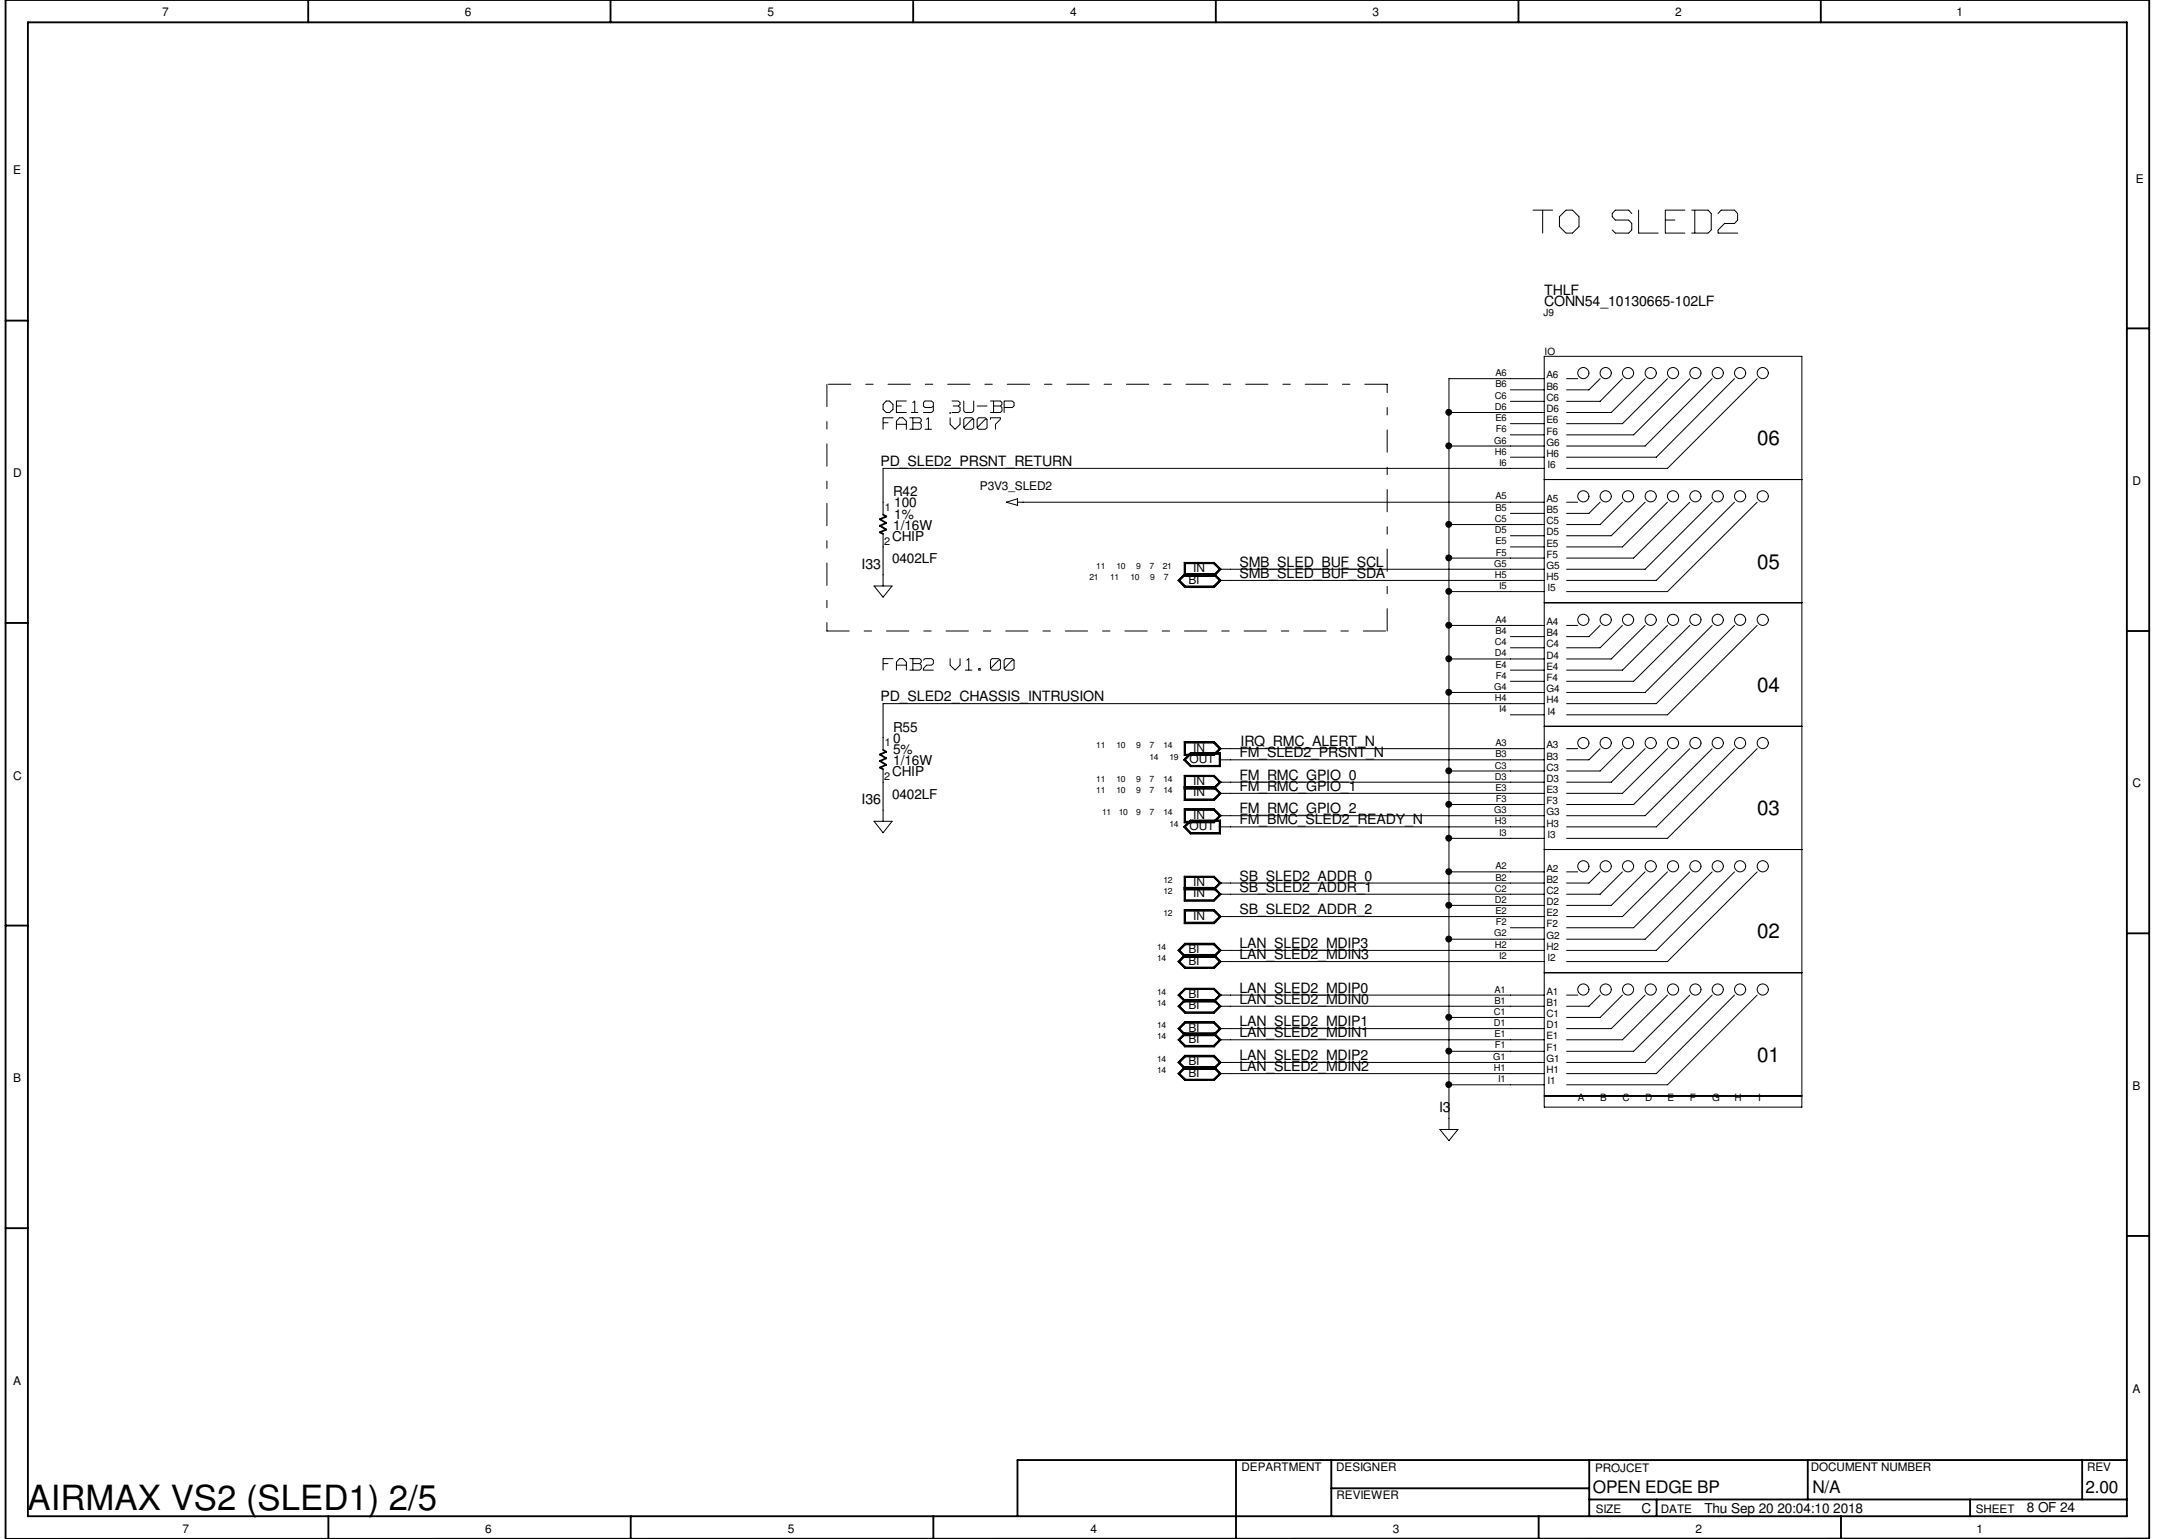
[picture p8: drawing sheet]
<svg xmlns="http://www.w3.org/2000/svg" width="297mm" height="210mm" viewBox="0 0 297 210" stroke-linecap="round" stroke-linejoin="round" font-family="sans-serif">
<g fill="none" stroke="#000" stroke-width=".25">
<path d="M3.8 3h286.3v203.8h-286.3zM42 0v3M83.3 0v3M124.5 0v3M165.8 0v3M207.1 0v3M248.3 0v3M.8 43.7h3M290.1 44.8h3M120.4 70.2l.5 .2-.9 .4 .9 .5-.9 .4 .9 .5-.9 .4 .4 .2M.8 85h3M290.1 86.1h3"/>
<path d="M120.4 102.3l.5 .2-.9 .4 .9 .5-.9 .4 .9 .5-.9 .4 .4 .2M.8 126.2h3M290.1 127.3h3M.8 167.5h3M290.1 168.6h3M168.6 199.2v10.6M181.6 199.1v7.7M216.7 199.1v7.7M246.5 199.1v5.4M284 199.1v5.4M290.1 199.1h-151.3v7.7M.8 209.8v-209.8h292.3v209.8l-292.3 .1"/>
<path d="M44.8 206.8v3M86 206.8v3M127.3 206.8v3M181.6 203h35.1M209.8 206.8v3M216.7 204.5h73.4M225.9 204.5v2.3M251.1 206.8v3M268.7 204.5v2.3"/>
</g>
<path d="M112.8 52.4v33.7M189.2 52.4h-76.4M112.8 86.1h76.4M189.2 86.1v-33.7" fill="none" stroke="#000" stroke-width=".14" stroke-dasharray="3 2 1 2"/>
<g fill="none" stroke="#000" stroke-width=".14">
<path d="M209.1 28.7h2.6M210.4 28.7v3.1M212.7 30.9l.9 .9M212.7 29.6v1.3M213.6 28.7l-.9 .8M213.6 28.7h.8M213.6 31.8h.8M214.5 28.7l.8 .8M215.3 29.6v1.3M215.3 30.9l-.8 .9M219.9 29.1v.4M219.9 29.5l.4 .5"/>
<path d="M219.9 31.4l.4 .4M220.3 28.7l-.4 .4M220.3 28.7h1.8M220.3 31.8h1.8M220.3 30h1.8M222.1 28.7l.4 .4M222.1 30l.4 .5M222.5 30.5v.8M222.5 31.4l-.4 .4M223.5 28.7v3.1M223.5 31.8h2.6M227.1 28.7h2.7"/>
<path d="M227.1 28.7v3.1M227.2 31.8h2.6M227.2 30h1.2M230.7 28.7h2.2M230.7 31.8h2.2M231.1 28.7v3M233 28.7l.4 .4M233.4 29.2v2.1M233.4 31.4l-.4 .4M234.3 31.4v.4M234.4 31.8h2.6M234.7 28.7l-.4 .4"/>
<path d="M234.8 28.7h1.7M235.2 30.5l-.9 .9M235.2 30.5h1.3M236.6 28.7l.4 .4M237 29.2v.8M237 30l-.4 .5M120.4 55.2v.6M120.4 57v1.5M120.4 55.8l.5 .5M120.4 57h1.4M120.5 57.7h.6M120.9 54.7l-.5 .5"/>
<path d="M120.9 56.3h.4M120.9 54.7h.4M121.3 54.7l.5 .5M121.8 55.2v.6M121.8 55.8l-.5 .5M122.3 54.7h1.3M122.3 54.7v1.6M122.3 57.5v1M122.3 56.3h1.3M122.3 55.4h.6M122.3 57.9h1.3M122.7 57l-.4 .4"/>
<path d="M122.7 57h.4M123.1 57l.5 .4M123.6 57.5v1M124.1 57h1.3M124.1 58.5h1.3M124.3 56.3h.9M124.5 57v1.5M124.5 57.7h.9M124.8 54.7l-.3 .2M124.8 54.7v1.5M125.4 57l.2 .2M125.4 57.7l.2 .2"/>
<path d="M125.6 57.4l-.1 .2M125.6 57.2v.2M125.6 57.9v.4M125.6 58.3l-.2 .2M125.9 55.4l.2 .2M125.9 54.9v.4M125.9 56.3h1.1M126.1 54.7l-.2 .2M126.1 58.5h.9M126.2 55.6h.8M126.2 54.7h.8M126.6 57l-.2 .2"/>
<path d="M126.6 57v1.5M127 54.7l.3 .2M127.3 55.4l-.3 .2M127.3 56l-.3 .3M127.3 54.9v1.1M129.6 56.3h.1M129.6 57.9l.6 .6M129.6 57v.8M129.8 56.3h.8M129.8 54.7h.8M130 55.4h.6M130.7 54.7l.2 .2"/>
<path d="M130.7 55.4l.2 .2M130.9 56l-.2 .3M130.9 55.2l-.2 .2M130.9 54.9v.2M130.9 55.6v.4M130.9 57v.8M130.9 57.9l-.6 .6M131.4 56l.3 .3M131.4 58.3l.3 .2M131.4 54.7v1.3M131.4 57.2v1.1M131.7 57l-.3 .2"/>
<path d="M131.7 56.3h.8M131.7 57h.8M131.7 58.5h.8M132.5 57.2l-1 1.1M132.5 57.2h.3M132.5 57l.3 .2M132.8 56l-.3 .3M132.8 58.3l-.3 .2M132.8 54.7v1.3M132.8 57.2v1.1M133.3 58.3l.2 .2M133.3 55.4h1.3"/>
<path d="M133.3 57.2v1.1M133.5 57l-.2 .2M133.5 57h.8M133.5 58.5h.8M134.3 57.2l-1 1.1M134.4 57.2h.2M134.4 57l.2 .2M134.6 58.3l-.2 .2M134.6 57.2v1.1M135.1 57v.2M135.1 56.3h1.3M135.1 54.7h1.3"/>
<path d="M135.1 57h1.3M135.5 54.7v1.5M135.5 55.4h.9M135.8 57.9v.6M136.4 57.2l-.6 .7M136.4 54.7l.2 .2M136.4 55.4l.2 .2M136.4 57v.2M136.6 55.2l-.1 .1M136.6 54.9v.2M136.6 55.6v.4M136.6 56l-.2 .3"/>
<path d="M136.9 54.7h1.1M136.9 54.7v1.6M137 55.6h1M138 54.7l.3 .2M138.3 55.4l-.3 .2M138.3 54.9v.4M197.6 56.3h13M206 53.2h4.6M206 54.7h4.6M206 57.8h4.6M206 59.3h4.6M210.6 48.6h35.1v102.4h-35.1z"/>
<path d="M210.6 51.6h-13v102.5M213.7 51.6h1.5M218.2 51.6l-1.5 1.6h-3M221.3 51.6l-3.1 3.1h-4.5M224.4 51.6l-4.7 4.7h-6M227.4 51.6l-6.1 6.2h-7.6M230.5 51.6l-7.7 7.7h-9.1M233.5 51.6l-9.1 9.2h-10.7M236.6 51.6l-10.7 10.8h-12.2M239.6 51.6l-12.2 12.3h-13.7M119.2 79.9h2.5l-1.3 1.5zM120.4 72.8v7.1"/>
<path d="M137.2 68.5l1.6-.5v.9zM138.8 68.5h71.8M160.7 79.2l.9-1h4l.9 1-.9 .9h-4zM160.8 79.2l.9-.8h3.8l.9 .8-.9 .8h-3.8zM161.5 76.7h4.1l.9 .9-.9 1h-4.1zM161.6 76.8h4l.9 .8-.9 .9h-4zM161.6 76.8h3.9l.9 .8-.9 .9h-3.9zM161.6 78.3h4l.9 .9-.9 .9h-4l-.9-.9zM161.7 78.4l-.8 .8 .8 .7h3.8l.8-.7M161.7 78.4h3.8M165.5 78.4l.8 .8M166.3 77.6l-.8-.7h-3.8v1.5"/>
<path d="M166.3 77.6h44.3M166.3 79.2h44.3M166.3 77.6l-.8 .8M197.6 71.5h13M197.6 76.1h13M197.6 60.8h13M206 70h4.6M206 73.1h4.6M206 74.6h4.6M206 62.4h4.6M210.6 65.4h35.1M210.6 63.9h-90.2v6.3"/>
<path d="M213.7 68.5h1.5M218.2 68.5l-1.5 1.5h-3M221.3 68.5l-3.1 3h-4.5M224.4 68.5l-4.7 4.6h-6M227.4 68.5l-6.1 6.1h-7.6M230.5 68.5l-7.7 7.6h-9.1M233.5 68.5l-9.1 9.1h-10.7M236.6 68.5l-10.7 10.7h-12.2M239.6 68.5l-12.2 12.2h-13.7M120.4 89.9v1.5M120.4 89.8h1.4M120.5 90.5h.6"/>
<path d="M122.3 90.3v1.1M122.3 90.7h1.3M122.7 89.8l-.4 .5M122.7 89.8h.4M123.1 89.8l.5 .5M123.6 90.3v1.1M124.1 91.4h1.3M124.1 89.8h1.3M124.5 89.9v1.5M124.5 90.5h.9M125.4 89.8l.2 .2M125.4 90.5l.2 .2"/>
<path d="M125.6 90.1v.2M125.6 90.8v.3M125.6 90.3l-.1 .2M125.6 91.2l-.2 .2M125.9 91.2v.2M126 91.4h1.3M126.1 89.8l-.2 .2M126.2 89.8h.8M126.4 90.7l-.5 .5M126.4 90.7h.6M127 89.8l.3 .2M127.3 90.5l-.3 .2"/>
<path d="M127.3 90.1v.4M129.6 89.8v.9M129.6 90.7l.6 .7M130.9 89.8v.9M130.9 90.7l-.6 .7M131.7 91.4h.8M132.1 89.8l-.2 .2M132.1 89.9v1.5M133.5 91.2h.1M133.5 91.2v.2M133.5 91.4h.1M133.7 91.2v.2"/>
<path d="M135.1 90.1v1M135.1 91.2l.2 .2M135.3 89.8l-.2 .2M135.3 91.4h.8M135.3 89.8h.8M136.1 90.1l-1 1M136.2 90h.2M136.2 89.8l.2 .2M136.4 90.1v1M136.4 91.2l-.2 .2M136.9 91.2l.3 .2M136.9 90.1v1"/>
<path d="M137.2 89.8l-.3 .2M137.2 91.4h.8M137.2 89.8h.8M138 90.1l-1 1M138 90h.3M138 89.8l.3 .2M138.3 91.2l-.3 .2M138.3 90.1v1M197.6 85.3h13M197.6 89.9h13M197.6 94.4h13M197.6 80.7h13"/>
<path d="M206 91.4h4.6M206 86.8h4.6M206 88.3h4.6M206 92.9h4.6M206 97.5h4.6M210.6 99.1h35.1M210.6 82.2h35.1M210.6 96h-90.2v6.3M213.7 85.3h1.5M218.2 85.3l-1.5 1.5h-3M221.3 85.3l-3.1 3h-4.5M224.4 85.3l-4.7 4.6h-6"/>
<path d="M227.4 85.3l-6.1 6.1h-7.6M230.5 85.3l-7.7 7.6h-9.1M233.5 85.3l-9.1 9.1h-10.7M236.6 85.3l-10.7 10.7h-12.2M239.6 85.3l-12.2 12.2h-13.7M119.2 112h2.5l-1.3 1.6zM120.4 104.9v7.1M161.4 112.8l.9-1h4.2v1.9h-4.2zM161.5 101.1h4.1l.9 1-.9 .9h-4.1zM161.5 107.3h4.1l.9 .9-.9 1h-4.1v-3.5h4.1l.9 1-.9 .9h-4.1M161.5 110.3h4.1l.9 1-.9 .9h-4.1zM161.5 112.8l.9-.9h4v1.8h-4z"/>
<path d="M161.5 103.6l.9-.9h4v1.8h-4zM161.6 101.2h4l.9 .9-.9 .9h-4zM161.6 107.3h4l.9 .9-.9 .9h-4v-3.3h4l.9 .9-.9 .9h-4M161.6 110.4h4l.9 .9-.9 .8h-4zM161.6 112.8l.8-.8h3.9v1.6h-3.9zM161.6 103.6l.8-.8h3.9v1.6h-3.9zM161.6 101.3h3.9l.9 .8-.9 .8h-3.9zM161.6 107.4h3.9l.9 .8-.9 .9h-3.9v-3.2h3.9l.9 .8-.9 .8h-3.9M161.6 110.4h3.9l.9 .9-.9 .8h-3.9zM161.7 107.4h3.8M162.3 102.7h4.2v1.9h-4.2l-.9-1zM165.5 107.4l.8 .8"/>
<path d="M166.3 102.1l-.8-.8h-3.8v1.6h4.6v1.5h-3.9l-.7-.8 .7-.7M166.3 106.7l-.8-.8h-3.8v3.1h3.8l.8-.8M166.3 111.3l-.8-.8h-3.8v1.5h4.6v1.6h-3.9l-.7-.8 .7-.8M166.3 102.1h44.3M166.3 103.6h44.3M166.3 106.7h44.3M166.3 108.2h44.3M166.3 111.3h44.3M166.3 112.8h44.3M166.3 102.1l-.8 .8M166.3 106.7l-.8 .7M166.3 111.3l-.8 .7"/>
<path d="M197.6 118.9h13M197.6 105.2h13M197.6 109.7h13M197.6 114.3h13M210.6 115.9h35.1M213.7 118.9h1.5M213.7 102.1h1.5M218.2 118.9l-1.5 1.5h-3M218.2 102.1l-1.5 1.5h-3M221.3 118.9l-3.1 3.1h-4.5M221.3 102.1l-3.1 3.1h-4.5M224.4 118.9l-4.7 4.6h-6"/>
<path d="M224.4 102.1l-4.7 4.6h-6M227.4 118.9l-6.1 6.1h-7.6M227.4 102.1l-6.1 6.1h-7.6M230.5 118.9l-7.7 7.6h-9.1M230.5 102.1l-7.7 7.6h-9.1M233.5 118.9l-9.1 9.2h-10.7M233.5 102.1l-9.1 9.2h-10.7M236.6 118.9l-10.7 10.7h-12.2M236.6 102.1l-10.7 10.7h-12.2M239.6 118.9l-12.2 12.2h-13.7M239.6 102.1l-12.2 12.2h-13.7M160.7 135.7l.9-.9h4l.9 .9-.9 1h-4z"/>
<path d="M160.7 137.2l.9-.9h4l.9 .9-.9 1h-4zM160.7 129.6l.9-.9h4l.9 .9-.9 .9h-4zM160.7 135.7l.9-.9h4l.9 .9-.9 .9h-4zM160.7 137.2l.9-.8h4l.9 .8-.9 .9h-4zM160.8 129.6l.9-.8h3.8l.9 .8-.9 .8h-3.8zM160.8 131.1l.9-.8h3.8l.9 .8-.9 .9h-3.8zM160.8 135.7l.9-.8h3.8l.9 .8-.9 .9h-3.8zM160.8 137.2l.9-.8h3.8l.9 .8-.9 .9h-3.8zM161.5 124.1h4.1l.9 .9-.9 1h-4.1zM161.5 121h4.1l.9 1-.9 .9h-4.1v-3.4h4.1l.9 .9-.9 1h-4.1M161.6 130.2h4l.9 .9-.9 1h-4l-.9-1zM161.6 124.1h4l.9 .9-.9 .9h-4z"/>
<path d="M161.6 121.1h4l.9 .9-.9 .9h-4v-3.4h4l.9 .9-.9 .9h-4M161.6 128.7h4l.9 .9-.9 1h-4l-.9-1zM161.6 124.2h3.9l.9 .8-.9 .9h-3.9zM161.6 121.2h3.9l.9 .8-.9 .8h-3.9v-3.2h3.9l.9 .8-.9 .8h-3.9M161.6 130.3h4l.9 .8-.9 .9h-4l-.9-.9zM161.7 124.2h3.8l.8 .8-.8 .8h-3.8zM161.7 130.4h3.8M161.7 130.4l-.8 .7 .8 .8h3.8l.8-.8M161.7 136.5h3.8M161.7 136.5l-.8 .7 .8 .8h3.8l.8-.8M161.7 121.2h3.8M165.5 130.4l.8 .7"/>
<path d="M165.5 136.5l.8 .7M165.5 121.2l.8 .8M166.3 120.4l-.8-.7h-3.8v3h3.8l.8-.7M166.3 125h44.3M166.3 129.6h44.3M166.3 129.6l-.8-.7h-3.8l-.8 .7 .8 .8M166.3 129.6l-.8 .8M166.3 131.1h44.3M166.3 135.7h44.3M166.3 135.7l-.8-.7h-3.8l-.8 .7 .8 .8M166.3 135.7l-.8 .8M166.3 137.2h44.3"/>
<path d="M166.3 120.4h44.3M166.3 122h44.3M166.3 120.4l-.8 .8M197.6 138.8h13M197.6 123.5h13M197.6 128.1h13M206 126.5h4.6M210.6 132.7h35.1M213.7 135.7h1.5M218.2 135.7l-1.5 1.5h-3M221.3 135.7l-3.1 3.1h-4.5M224.4 135.7l-4.7 4.6h-6"/>
<path d="M227.4 135.7l-6.1 6.1h-7.6M230.5 135.7l-7.7 7.7h-9.1M233.5 135.7l-9.1 9.2h-10.7M236.6 135.7l-10.7 10.7h-12.2M239.6 135.7l-12.2 12.3h-13.7M160.7 140.3l.9-.9h4l.9 .9-.9 1h-4zM160.7 141.8l.9-.9h4l.9 .9-.9 1h-4zM160.7 140.3l.9-.9h4l.9 .9-.9 .9h-4zM160.7 141.8l.9-.9h4l.9 .9-.9 .9h-4zM160.7 146.4l.9-.9h4l.9 .9-.9 .9h-4zM160.8 140.3l.9-.8h3.8l.9 .8-.9 .8h-3.8zM160.8 141.8l.9-.8h3.8l.9 .8-.9 .9h-3.8z"/>
<path d="M160.8 146.4l.9-.8h3.8l.9 .8-.9 .8h-3.8zM160.8 144.9l.9-.8h3.8l.9 .8-.9 .8h-3.8zM161.6 145.5h4l.9 .9-.9 1h-4l-.9-1zM161.6 143.9h4l.9 1-.9 .9h-4l-.9-.9zM161.6 144h4l.9 .9-.9 .9h-4l-.9-.9zM161.7 141.1h3.8M161.7 141.1l-.8 .7 .8 .8h3.8l.8-.8M161.7 145.7l-.8 .7 .8 .8h3.8l.8-.8M161.7 145.7h3.8M165.5 141.1l.8 .7M165.5 145.7l.8 .7M166.3 140.3h44.3"/>
<path d="M166.3 140.3l-.8-.8h-3.8l-.8 .8 .8 .8M166.3 140.3l-.8 .8M166.3 141.8h44.3M166.3 146.4h44.3M166.3 144.9h44.3M166.3 144.9l-.8-.8h-3.8l-.8 .8 .8 .8M166.3 144.9l-.8 .8M196.4 154.1h2.4l-1.2 1.5zM197.6 143.4h13M197.6 148h13M210.6 149.5h35.1"/>
<circle cx="197.6" cy="56.2" r=".4"/>
<circle cx="215.9" cy="50.9" r=".76"/>
<circle cx="219" cy="50.9" r=".76"/>
<circle cx="222" cy="50.9" r=".76"/>
<circle cx="225.1" cy="50.9" r=".76"/>
<circle cx="228.2" cy="50.9" r=".76"/>
<circle cx="231.2" cy="50.9" r=".76"/>
<circle cx="234.3" cy="50.9" r=".76"/>
<circle cx="237.3" cy="50.9" r=".76"/>
<circle cx="240.4" cy="50.9" r=".76"/>
<circle cx="197.6" cy="60.8" r=".4"/>
<circle cx="197.6" cy="76.1" r=".4"/>
<circle cx="197.6" cy="71.5" r=".4"/>
<circle cx="215.9" cy="67.7" r=".76"/>
<circle cx="219" cy="67.7" r=".76"/>
<circle cx="222" cy="67.7" r=".76"/>
<circle cx="225.1" cy="67.7" r=".76"/>
<circle cx="228.2" cy="67.7" r=".76"/>
<circle cx="231.2" cy="67.7" r=".76"/>
<circle cx="234.3" cy="67.7" r=".76"/>
<circle cx="237.3" cy="67.7" r=".76"/>
<circle cx="240.4" cy="67.7" r=".76"/>
<circle cx="197.6" cy="80.7" r=".4"/>
<circle cx="197.6" cy="85.3" r=".4"/>
<circle cx="197.6" cy="94.4" r=".4"/>
<circle cx="197.6" cy="89.8" r=".4"/>
<circle cx="215.9" cy="84.5" r=".76"/>
<circle cx="219" cy="84.5" r=".76"/>
<circle cx="222" cy="84.5" r=".76"/>
<circle cx="225.1" cy="84.5" r=".76"/>
<circle cx="228.2" cy="84.5" r=".76"/>
<circle cx="231.2" cy="84.5" r=".76"/>
<circle cx="234.3" cy="84.5" r=".76"/>
<circle cx="237.3" cy="84.5" r=".76"/>
<circle cx="240.4" cy="84.5" r=".76"/>
<circle cx="197.6" cy="114.3" r=".4"/>
<circle cx="197.6" cy="105.1" r=".4"/>
<circle cx="197.6" cy="118.9" r=".4"/>
<circle cx="197.6" cy="109.7" r=".4"/>
<circle cx="215.9" cy="101.3" r=".76"/>
<circle cx="215.9" cy="118.1" r=".76"/>
<circle cx="219" cy="101.3" r=".76"/>
<circle cx="219" cy="118.1" r=".76"/>
<circle cx="222" cy="118.1" r=".76"/>
<circle cx="222" cy="101.3" r=".76"/>
<circle cx="225.1" cy="118.1" r=".76"/>
<circle cx="225.1" cy="101.3" r=".76"/>
<circle cx="228.2" cy="101.3" r=".76"/>
<circle cx="228.2" cy="118.1" r=".76"/>
<circle cx="231.2" cy="118.1" r=".76"/>
<circle cx="231.2" cy="101.3" r=".76"/>
<circle cx="234.3" cy="101.3" r=".76"/>
<circle cx="234.3" cy="118.1" r=".76"/>
<circle cx="237.3" cy="101.3" r=".76"/>
<circle cx="237.3" cy="118.1" r=".76"/>
<circle cx="240.4" cy="118.1" r=".76"/>
<circle cx="240.4" cy="101.3" r=".76"/>
<circle cx="197.6" cy="128.1" r=".4"/>
<circle cx="197.6" cy="123.5" r=".4"/>
<circle cx="197.6" cy="138.7" r=".4"/>
<circle cx="215.9" cy="135" r=".76"/>
<circle cx="219" cy="135" r=".76"/>
<circle cx="222" cy="135" r=".76"/>
<circle cx="225.1" cy="135" r=".76"/>
<circle cx="228.2" cy="135" r=".76"/>
<circle cx="231.2" cy="135" r=".76"/>
<circle cx="234.3" cy="135" r=".76"/>
<circle cx="237.3" cy="135" r=".76"/>
<circle cx="240.4" cy="135" r=".76"/>
<circle cx="197.6" cy="143.4" r=".4"/>
<circle cx="197.6" cy="147.9" r=".4"/>
</g>
<g fill="#000">
<circle cx="197.6" cy="56.2" r=".4"/>
<circle cx="197.6" cy="60.8" r=".4"/>
<circle cx="197.6" cy="76.1" r=".4"/>
<circle cx="197.6" cy="71.5" r=".4"/>
<circle cx="197.6" cy="80.7" r=".4"/>
<circle cx="197.6" cy="85.3" r=".4"/>
<circle cx="197.6" cy="94.4" r=".4"/>
<circle cx="197.6" cy="89.8" r=".4"/>
<circle cx="197.6" cy="114.3" r=".4"/>
<circle cx="197.6" cy="105.1" r=".4"/>
<circle cx="197.6" cy="118.9" r=".4"/>
<circle cx="197.6" cy="109.7" r=".4"/>
<circle cx="197.6" cy="128.1" r=".4"/>
<circle cx="197.6" cy="123.5" r=".4"/>
<circle cx="197.6" cy="138.7" r=".4"/>
<circle cx="197.6" cy="143.4" r=".4"/>
<circle cx="197.6" cy="147.9" r=".4"/>
</g>
<text font-size="5.9" fill="#fff" x="209.1" y="32.4">TO SLED2</text>
<text font-size="4.7" x="3.8" y="206">AIRMAX VS2 (SLED1) 2/5</text>
<g font-size="3" fill="#fff">
<text x="120.4" y="58.8">FAB1</text>
<text x="120.4" y="56.6">OE19 3U-BP</text>
<text x="129.5" y="58.8">V007</text>
<text x="120.4" y="91.7">FAB2 V1.00</text>
</g>
<g font-size="2.8">
<text x="239.6" y="60.7">06</text>
<text x="239.6" y="77.6">05</text>
<text x="239.6" y="94.4">04</text>
<text x="239.6" y="111.2">03</text>
<text x="239.6" y="128">02</text>
<text x="239.6" y="144.8">01</text>
</g>
<g font-size="2.3">
<text x="217.3" y="203.7">OPEN EDGE BP</text>
<text x="247.2" y="203.6">N/A</text>
<text x="284.4" y="203.6">2.00</text>
</g>
<g font-size="1.9">
<text x="210.6" y="40.2">THLF</text>
<text x="210.6" y="41.7">CONN54_10130665-102LF</text>
<text x="120.1" y="63.5">PD_SLED2_PRSNT_RETURN</text>
<text x="121.8" y="67.6">R42</text>
<text x="122" y="70.7">1%</text>
<text x="122" y="69.2">100</text>
<text x="117.5" y="77.6">I33</text>
<text x="121.7" y="76.8">0402LF</text>
<text x="121.7" y="73.8">CHIP</text>
<text x="121.8" y="72.3">1/16W</text>
<text x="169" y="77.3">SMB_SLED_BUF_SCL</text>
<text x="169" y="78.8">SMB_SLED_BUF_SDA</text>
<text x="120.1" y="95.6">PD_SLED2_CHASSIS_INTRUSION</text>
<text x="121.8" y="99.8">R55</text>
<text x="121.8" y="101.3">0</text>
<text x="169.2" y="101.8">IRQ_RMC_ALERT_N</text>
<text x="121.7" y="105.9">CHIP</text>
<text x="121.8" y="102.8">5%</text>
<text x="121.8" y="104.4">1/16W</text>
<text x="169" y="103.3">FM_SLED2_PRSNT_N</text>
<text x="169" y="107.9">FM_RMC_GPIO_1</text>
<text x="169" y="106.3">FM_RMC_GPIO_0</text>
<text x="117.5" y="109.7">I36</text>
<text x="121.7" y="108.9">0402LF</text>
<text x="169" y="110.9">FM_RMC_GPIO_2</text>
<text x="169" y="112.4">FM_BMC_SLED2_READY_N</text>
<text x="169" y="124.7">SB_SLED2_ADDR_2</text>
<text x="169" y="121.6">SB_SLED2_ADDR_1</text>
<text x="169" y="120.1">SB_SLED2_ADDR_0</text>
<text x="169" y="130.8">LAN_SLED2_MDIN3</text>
<text x="169" y="129.2">LAN_SLED2_MDIP3</text>
<text x="169" y="135.4">LAN_SLED2_MDIP0</text>
<text x="169" y="136.9">LAN_SLED2_MDIN0</text>
<text x="169" y="141.5">LAN_SLED2_MDIN1</text>
<text x="169" y="140">LAN_SLED2_MDIP1</text>
<text x="169" y="146.1">LAN_SLED2_MDIN2</text>
<text x="169" y="144.5">LAN_SLED2_MDIP2</text>
<text x="196.3" y="151.7">I3</text>
<text x="223.9" y="206.3">C</text>
<text x="232.4" y="206.3">Thu Sep 20 20:04:10 2018</text>
<text x="276.4" y="206.2">8 OF 24</text>
</g>
<g font-size="1.6">
<text x="22.1" y="2.2">7</text>
<text x="63.4" y="2.2">6</text>
<text x="104.7" y="2.2">5</text>
<text x="146" y="2.2">4</text>
<text x="187.2" y="2.2">3</text>
<text x="228.5" y="2.2">2</text>
<text x="266.8" y="2.2">1</text>
<text x="1.8" y="23.8">E</text>
<text x="291.3" y="24.9">E</text>
<text x="1.8" y="65.1">D</text>
<text x="133.6" y="66.9">P3V3_SLED2</text>
<text x="290.8" y="66.1">D</text>
<text x="162.1" y="79.6">BI</text>
<text x="162.7" y="78.1">IN</text>
<text x="1.8" y="106.3">C</text>
<text x="162.2" y="104.1">OUT</text>
<text x="162.7" y="107.1">IN</text>
<text x="162.7" y="102.5">IN</text>
<text x="290.8" y="107.4">C</text>
<text x="162.2" y="113.2">OUT</text>
<text x="162.7" y="111.7">IN</text>
<text x="162.7" y="108.6">IN</text>
<text x="162.7" y="122.4">IN</text>
<text x="162.7" y="120.9">IN</text>
<text x="162.7" y="125.4">IN</text>
<text x="162.1" y="131.6">BI</text>
<text x="162.1" y="130">BI</text>
<text x="162.1" y="137.7">BI</text>
<text x="162.1" y="136.1">BI</text>
<text x="162.1" y="142.2">BI</text>
<text x="162.1" y="140.7">BI</text>
<text x="1.8" y="147.6">B</text>
<text x="162.1" y="145.3">BI</text>
<text x="162.1" y="146.9">BI</text>
<text x="290.8" y="148.7">B</text>
<text x="1.8" y="188.8">A</text>
<text x="290.8" y="189.9">A</text>
<text x="169.3" y="200.6">DEPARTMENT</text>
<text x="182.2" y="200.7">DESIGNER</text>
<text x="217.5" y="200.7">PROJCET</text>
<text x="247" y="200.7">DOCUMENT NUMBER</text>
<text x="284.6" y="200.7">REV</text>
<text x="24.9" y="209">7</text>
<text x="66.2" y="209">6</text>
<text x="107.4" y="209">5</text>
<text x="148.7" y="209">4</text>
<text x="182.3" y="204.5">REVIEWER</text>
<text x="189.9" y="209">3</text>
<text x="217.6" y="206.3">SIZE</text>
<text x="226.5" y="206.3">DATE</text>
<text x="231.2" y="209">2</text>
<text x="269.4" y="206.4">SHEET</text>
<text x="269.6" y="209">1</text>
</g>
<g font-size="1.5">
<text x="120.7" y="69.7">1</text>
<text x="120.6" y="74.3">2</text>
<text x="120.7" y="101.8">1</text>
<text x="120.6" y="106.4">2</text>
</g>
<g font-size="1.4">
<text x="210.5" y="43.1">J9</text>
<text x="210.6" y="48.4">IO</text>
<text x="210.9" y="53.1">B6</text>
<text x="210.9" y="51.6">A6</text>
<text x="210.9" y="59.3">F6</text>
<text x="210.9" y="57.7">E6</text>
<text x="210.9" y="56.2">D6</text>
<text x="210.9" y="54.7">C6</text>
<text x="210.9" y="62.3">H6</text>
<text x="210.9" y="60.8">G6</text>
<text x="211" y="63.8">I6</text>
<text x="210.9" y="71.5">C5</text>
<text x="210.9" y="70">B5</text>
<text x="210.9" y="68.5">A5</text>
<text x="210.9" y="77.6">G5</text>
<text x="210.9" y="76.1">F5</text>
<text x="210.9" y="74.5">E5</text>
<text x="210.9" y="73">D5</text>
<text x="210.9" y="79.1">H5</text>
<text x="211" y="80.6">I5</text>
<text x="210.9" y="89.8">D4</text>
<text x="210.9" y="88.3">C4</text>
<text x="210.9" y="86.8">B4</text>
<text x="210.9" y="85.3">A4</text>
<text x="210.9" y="95.9">H4</text>
<text x="210.9" y="94.4">G4</text>
<text x="210.9" y="92.9">F4</text>
<text x="210.9" y="91.4">E4</text>
<text x="211" y="97.5">I4</text>
<text x="210.9" y="106.6">D3</text>
<text x="210.9" y="105.1">C3</text>
<text x="210.9" y="103.6">B3</text>
<text x="210.9" y="102.1">A3</text>
<text x="210.9" y="112.7">H3</text>
<text x="210.9" y="111.2">G3</text>
<text x="210.9" y="109.7">F3</text>
<text x="210.9" y="108.2">E3</text>
<text x="210.9" y="118.9">A2</text>
<text x="211" y="114.3">I3</text>
<text x="210.9" y="125">E2</text>
<text x="210.9" y="123.4">D2</text>
<text x="210.9" y="121.9">C2</text>
<text x="210.9" y="120.4">B2</text>
<text x="210.9" y="129.6">H2</text>
<text x="210.9" y="128.1">G2</text>
<text x="210.9" y="126.5">F2</text>
<text x="211" y="131.1">I2</text>
<text x="210.9" y="137.2">B1</text>
<text x="210.9" y="135.7">A1</text>
<text x="210.9" y="143.3">F1</text>
<text x="210.9" y="141.8">E1</text>
<text x="210.9" y="140.3">D1</text>
<text x="210.9" y="138.7">C1</text>
<text x="210.9" y="146.4">H1</text>
<text x="210.9" y="144.9">G1</text>
<text x="211" y="147.9">I1</text>
<text x="215.2" y="150.2">A</text>
<text x="218.2" y="150.2">B</text>
<text x="221.3" y="150.2">C</text>
<text x="224.4" y="150.2">D</text>
<text x="227.4" y="150.2">E</text>
<text x="230.5" y="150.2">F</text>
<text x="233.5" y="150.2">G</text>
<text x="236.6" y="150.2">H</text>
<text x="239.8" y="150.2">I</text>
</g>
<g font-size="1.3">
<text x="204" y="52.8">B6</text>
<text x="204" y="51.3">A6</text>
<text x="203.9" y="55.9">D6</text>
<text x="203.9" y="54.4">C6</text>
<text x="204" y="57.4">E6</text>
<text x="204" y="59">F6</text>
<text x="203.8" y="60.5">G6</text>
<text x="203.9" y="62">H6</text>
<text x="204.5" y="63.5">I6</text>
<text x="203.9" y="71.2">C5</text>
<text x="204" y="69.6">B5</text>
<text x="204" y="68.1">A5</text>
<text x="203.8" y="77.3">G5</text>
<text x="203.9" y="72.7">D5</text>
<text x="204" y="74.3">E5</text>
<text x="204" y="75.8">F5</text>
<text x="203.9" y="78.8">H5</text>
<text x="204.5" y="80.3">I5</text>
<text x="203.9" y="89.5">D4</text>
<text x="203.9" y="88">C4</text>
<text x="204" y="86.5">B4</text>
<text x="204" y="84.9">A4</text>
<text x="203.8" y="94.1">G4</text>
<text x="203.9" y="95.6">H4</text>
<text x="204" y="91.1">E4</text>
<text x="204" y="92.6">F4</text>
<text x="204" y="101.8">A3</text>
<text x="204.5" y="97.2">I4</text>
<text x="203.9" y="106.3">D3</text>
<text x="203.9" y="104.8">C3</text>
<text x="204" y="107.9">E3</text>
<text x="204" y="103.3">B3</text>
<text x="203.8" y="110.9">G3</text>
<text x="203.9" y="112.4">H3</text>
<text x="204" y="109.4">F3</text>
<text x="204.5" y="114">I3</text>
<text x="204" y="118.6">A2</text>
<text x="203.9" y="123.1">D2</text>
<text x="203.9" y="121.6">C2</text>
<text x="204" y="124.7">E2</text>
<text x="204" y="120.1">B2</text>
<text x="203.8" y="127.7">G2</text>
<text x="203.9" y="129.2">H2</text>
<text x="204" y="126.2">F2</text>
<text x="204.5" y="130.8">I2</text>
<text x="203.8" y="136.9">B1</text>
<text x="203.8" y="135.4">A1</text>
<text x="203.7" y="140">D1</text>
<text x="203.7" y="138.4">C1</text>
<text x="203.8" y="141.5">E1</text>
<text x="203.9" y="143">F1</text>
<text x="203.7" y="144.5">G1</text>
<text x="203.7" y="146.1">H1</text>
<text x="204.3" y="147.6">I1</text>
</g>
<g font-size="1.2">
<text x="149.5" y="77.6">11</text>
<text x="152.3" y="77.6">10</text>
<text x="154.9" y="77.6">9</text>
<text x="156.8" y="77.6">7</text>
<text x="158.6" y="77.6">21</text>
<text x="148.6" y="79.1">21</text>
<text x="151.4" y="79.1">11</text>
<text x="154.2" y="79.1">10</text>
<text x="156.8" y="79.1">9</text>
<text x="158.7" y="79.1">7</text>
<text x="149.5" y="102.1">11</text>
<text x="149.5" y="106.6">11</text>
<text x="152.3" y="106.6">10</text>
<text x="152.3" y="102.1">10</text>
<text x="154.9" y="106.6">9</text>
<text x="154.9" y="102.1">9</text>
<text x="156.8" y="106.6">7</text>
<text x="156.8" y="103.6">14</text>
<text x="156.8" y="102.1">7</text>
<text x="158.7" y="106.6">14</text>
<text x="158.7" y="102.1">14</text>
<text x="159.5" y="103.6">19</text>
<text x="149.5" y="108.2">11</text>
<text x="150.3" y="111.2">11</text>
<text x="152.3" y="108.2">10</text>
<text x="152.6" y="111.2">10</text>
<text x="154.9" y="111.2">9</text>
<text x="154.9" y="108.2">9</text>
<text x="156.8" y="111.2">7</text>
<text x="156.8" y="108.2">7</text>
<text x="158.7" y="111.2">14</text>
<text x="158.7" y="108.2">14</text>
<text x="159.5" y="112.7">14</text>
<text x="158.7" y="125">12</text>
<text x="158.7" y="121.9">12</text>
<text x="158.7" y="120.4">12</text>
<text x="157.8" y="129.6">14</text>
<text x="157.8" y="131.1">14</text>
<text x="157.8" y="137.2">14</text>
<text x="157.8" y="135.7">14</text>
<text x="157.8" y="141.8">14</text>
<text x="157.8" y="140.3">14</text>
<text x="157.8" y="146.4">14</text>
<text x="157.8" y="144.9">14</text>
</g>
</svg>
